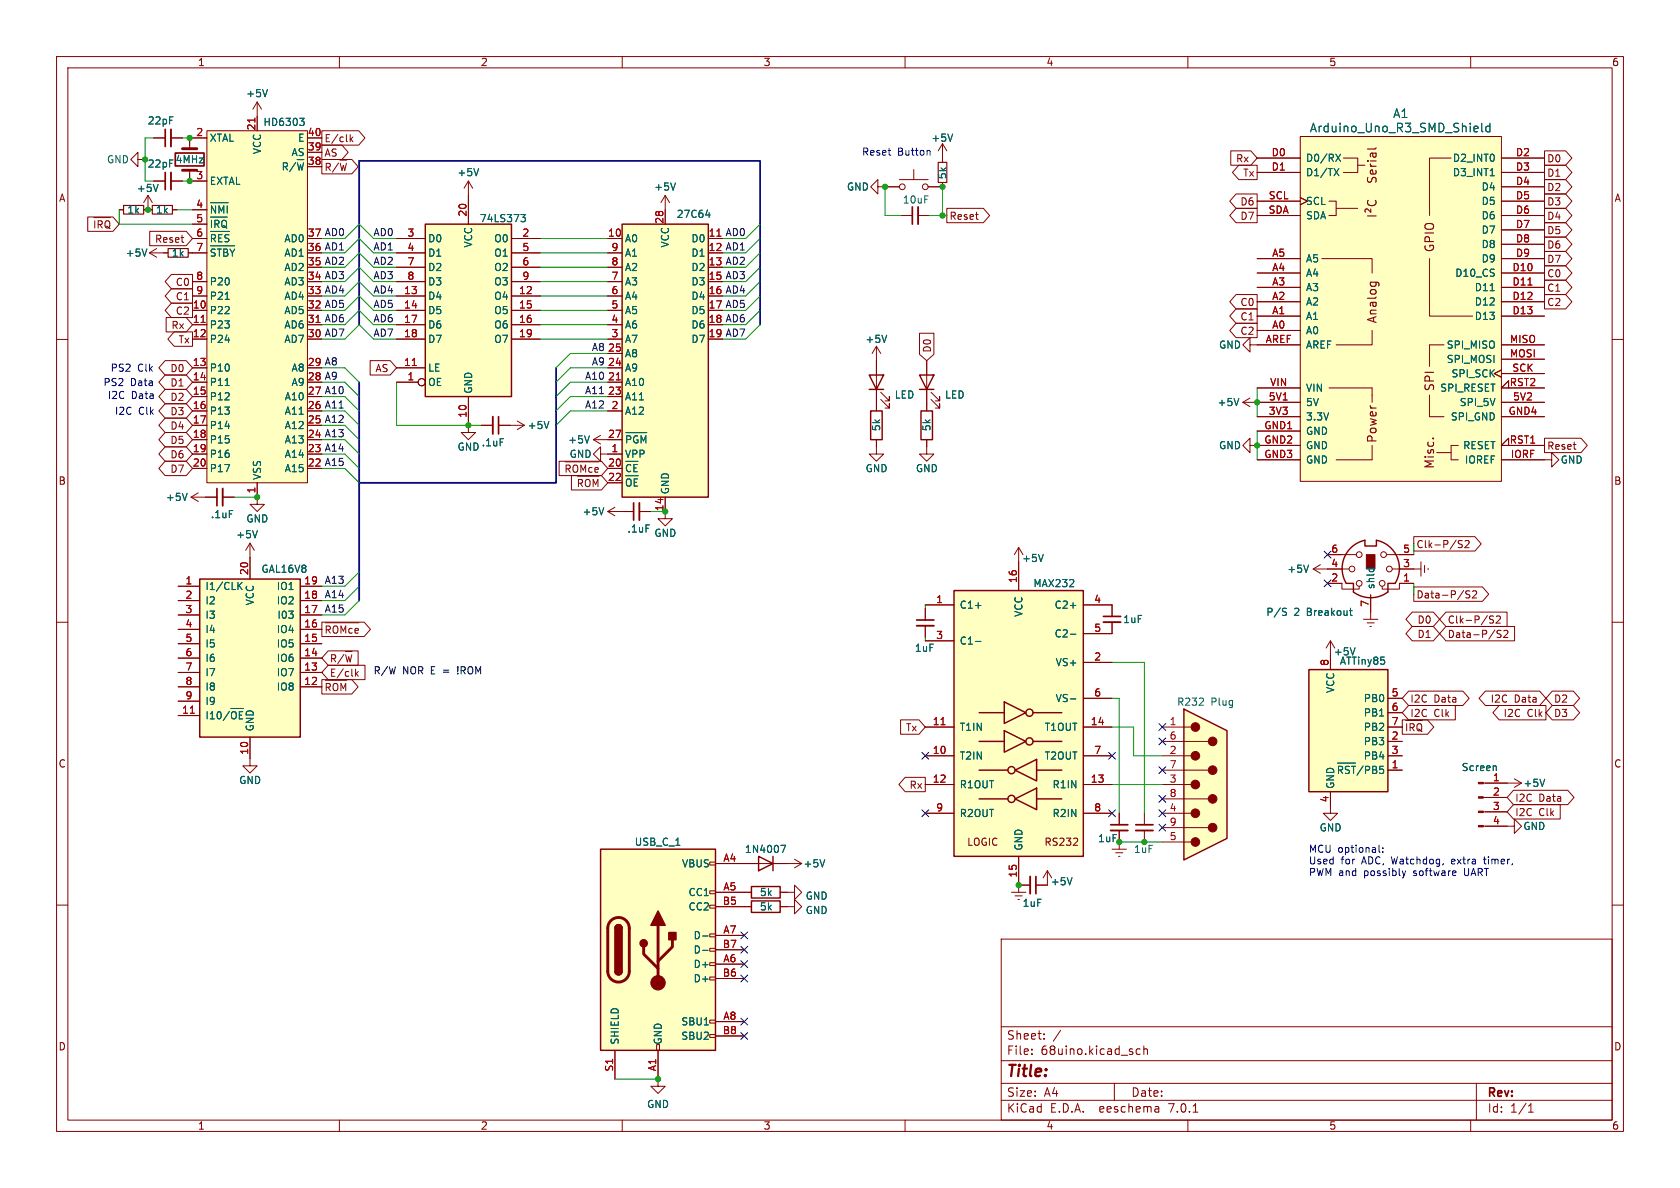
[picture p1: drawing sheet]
<svg xmlns="http://www.w3.org/2000/svg" width="297mm" height="210mm" viewBox="0 0 297 210" stroke-linecap="round" stroke-linejoin="round" font-family="sans-serif">
<g fill="none" stroke="#840000" stroke-width=".18">
<path d="M10 10h277v190h-277zM12 12h273v186h-273zM60 10v2M110 10v2M160 10v2M210 10v2M260 10v2M10 60h2M285 60h2M33.8 87.9l1.3 .7M33.8 87.9h4.6M35.1 87.1l-1.3 .8"/>
<path d="M39.4 87.9h2M10 110h2M285 110h2M10 160h2M285 160h2M177 166h108v32h-108zM60 198v2M110 198v2M160 198v2M177 194.5h108M177 191.5h108M177 187.5h108"/>
<path d="M177 181.5h108M182.4 186.3v.1M182.4 185.5v.1M184.6 183.6v.1M184.6 182.8v.1M197 191.5v3M201.6 185.5l-.5-.1-.2 .3v.4l.1 .2h.6M202.2 185.5l.2-.1 .4 .1 .1 .9M202.2 184.9v1.5M204.6 195.6l.3 .2v.8M204.9 196.5l-.5 .1M204.9 196h-.5"/>
<path d="M210 198v2M210.9 196.6h.9M260 198v2M261 191.5v6.5M270.2 196.6h.9M270.2 195.5l.4-.4v1.5"/>
</g>
<path d="M33.1 87.2l-.4 1.3" fill="none" stroke="#006464" stroke-width=".18"/>
<path d="M39.4 86.4v3" fill="none" stroke="#840000" stroke-width=".33"/>
<path d="M38.4 86.4v3" fill="none" stroke="#840000" stroke-width=".3"/>
<path d="M209.3 125.3l7.6 3.9v19l-7.6 3.8z" fill="#ffffc2"/>
<g fill="#840000" stroke="#840000" stroke-width=".18">
<path d="M261.4 145.9h.8v.3h-.8z"/>
<path d="M261.4 143.4h.8v.2h-.8z"/>
<path d="M261.4 140.8h.8v.3h-.8z"/>
<path d="M261.4 138.3h.8v.3h-.8z"/>
<path d="M241.6 98h1.5v2.6h-1.5z"/>
<circle cx="211.3" cy="128.5" r=".76"/>
<circle cx="211.3" cy="133.6" r=".76"/>
<circle cx="211.3" cy="138.7" r=".76"/>
<circle cx="211.3" cy="143.8" r=".76"/>
<circle cx="211.3" cy="148.8" r=".76"/>
<circle cx="214.4" cy="131.1" r=".76"/>
<circle cx="214.4" cy="136.1" r=".76"/>
<circle cx="214.4" cy="141.2" r=".76"/>
<circle cx="214.4" cy="146.3" r=".76"/>
<circle cx="116.3" cy="173.7" r="1.27"/>
</g>
<g fill="none" stroke="#840000" stroke-width=".18">
<path d="M45.5 18l-.8 1.3M45.5 18v5.1M45.5 18l.7 1.3M15.5 38.4h4.5l1.1 1.2-1.1 1.3h-4.5zM16.6 38.5h2.9M16.8 39v1.3M18.1 39.3l-.3-.3h-.4v1.3M18.6 39.5a.42 .42 0 0 1 .4-.5 .42 .42 0 0 1 .4 .5M21.1 37.1h.7M24.4 28.2v-1.3l-1.3 1.3 1.3 1.3v-1.3h1.3M25.4 37.1h1.5M26.2 34.5l-.8 1.3"/>
<path d="M26.2 34.5v2.6M26.2 34.5l.7 1.3M27.2 32h2M27.2 24.4h2M30.2 32h2.1M30.2 24.4h2.1M30.5 37.1h.7M33.5 24.4v1.9M33.5 30.1v1.9M34 32h2.6M34 37.1h2.6M34 24.4h2.6"/>
<path d="M34 39.6h2.6M36.6 23.1h17.8v62.2h-17.8zM54.4 24.4h2.5M54.4 29.5h2.5M54.4 26.9h2.5M56.9 28.2h5.3l1.1 1.3-1.1 1.2h-5.3zM56.9 23.1h6.5l1.1 1.3-1.1 1.3h-6.5zM56.9 25.7h3.5l1.2 1.2-1.2 1.3h-3.5zM58.4 29.1l-.2-.2h-.5v1.2M59.9 28.8l-1.1 1.6M60.1 28.3h1.2M60.2 28.9l.3 1.2"/>
<path d="M61.2 28.9l-.3 1.2M61.9 23.8v1.3M62 24.6l.4 .5M62.4 24.2l-.5 .5M82.8 32l-.8 1.3M82.8 32v7.6M82.8 32l.8 1.3M117.6 34.5l-.8 1.3M117.6 34.5v5.1M117.6 34.5l.8 1.3M155.2 33v-1.2l-1.3 1.2 1.3 1.3v-1.3h3.8M159 31.8h5.1"/>
<path d="M159.3 38.1h2M161.5 30v1.8M162.3 38.1h2M166.6 32.3v.7h-2.5M166.6 25.4v3.3M166.6 25.4l-.7 1.3M166.6 25.4l.8 1.3M167.4 36.8h6.4l1.2 1.3-1.2 1.3h-6.4zM217.6 26.7h3.5l1.1 1.2-1.1 1.3h-3.5zM218.5 36.8h3.7v2.6h-3.7l-1.1-1.3zM218.5 34.3h3.7v2.5h-3.7l-1.1-1.2zM219 29.2h3.2v2.6h-3.2l-1.1-1.3z"/>
<path d="M222.2 27.9h7.7M222.2 30.5h7.7M222.2 35.6h7.7M222.2 38.1h7.7M229.9 24.1h35.5v61h-35.5zM229.9 34.9l1.2 .7-1.2 .6M234.9 35.6h1.3v2.5h-1.3M236.2 36.8h3.8M237.5 27.9h2.5v2.6h-2.5M240 29.2h1.3M256.5 27.9h-3.8v10.2M265.4 27.9h7.6"/>
<path d="M265.4 30.5h7.6M265.4 33h7.6M265.4 35.6h7.6M265.4 38.1h7.6M273 26.7h3.8l1.1 1.2-1.1 1.3h-3.8zM273 39.4h3.8l1.1 1.2-1.1 1.3h-3.8zM273 34.3h3.8l1.1 1.3-1.1 1.2h-3.8zM273 36.8h3.8l1.1 1.3-1.1 1.3h-3.8zM273 29.2h3.8l1.1 1.3-1.1 1.3h-3.8zM273 31.7h3.8l1.1 1.3-1.1 1.3h-3.8zM26.4 44.7h3.3M26.4 44.7l1.3 .8"/>
<path d="M26.5 40.9h6.4l1.1 1.3-1.1 1.2h-6.4zM27.7 43.9l-1.3 .8M29.4 56.1h3.5l1.1 1.3-1.1 1.3h-3.5zM30.3 53.6h3.7v2.5h-3.7l-1.1-1.2zM30.3 51.1h3.7v2.5h-3.7l-1.1-1.3zM30.3 48.5h3.7v2.6h-3.7l-1.1-1.3zM30.8 58.7h3.2v2.5h-3.2l-1.1-1.3zM32 42h.5M32.4 42.8h.1M33.3 44.7h3.3M34 42.2h2.6M34 59.9h2.6"/>
<path d="M34 57.4h2.6M34 54.9h2.6M34 52.3h2.6M34 49.8h2.6M70.1 44.7h5.1M70.1 42.2h5.1M70.1 59.9h5.1M70.1 57.4h5.1M70.1 54.9h5.1M70.1 52.3h5.1M70.1 49.8h5.1M70.1 47.2h5.1"/>
<path d="M90.4 44.7h5.1M90.4 42.2h5.1M90.4 59.9h5.1M90.4 57.4h5.1M90.4 54.9h5.1M90.4 52.3h5.1M90.4 49.8h5.1M90.4 47.2h5.1M107.4 44.7h2.6M107.4 42.2h2.6M107.4 59.9h2.6M107.4 57.4h2.6"/>
<path d="M107.4 54.9h2.6M107.4 52.3h2.6M107.4 49.8h2.6M107.4 47.2h2.6M162.6 58.9h2.5v3.7l-1.3 1.2-1.2-1.2zM218.5 52.1h3.7v2.5h-3.7l-1.1-1.3zM218.5 54.6h3.7v2.6h-3.7l-1.1-1.3zM218.5 57.1h3.7v2.6h-3.7l-1.1-1.3zM222.2 58.4h7.7M222.2 55.9h7.7M222.2 53.3h7.7M222.2 50.8h7.7"/>
<path d="M222.2 48.3h7.7M222.2 45.7h7.7M233.7 45.7h8.9v2.6M242.6 58.4v2.6h-6.4M252.7 45.7v10.2h7.6M265.4 55.9h7.6M265.4 53.3h7.6M265.4 50.8h7.6M265.4 48.3h7.6M265.4 45.7h7.6M265.4 40.6h7.6M265.4 43.2h7.6"/>
<path d="M273 52.1h3.8l1.1 1.2-1.1 1.3h-3.8zM273 47h3.8l1.1 1.3-1.1 1.2h-3.8zM273 41.9h3.8l1.1 1.3-1.1 1.3h-3.8zM273 44.4h3.8l1.1 1.3-1.1 1.3h-3.8zM273 49.5h3.8l1.1 1.3-1.1 1.3h-3.8zM29.2 66.3h3.7l1.1 1.3-1.1 1.2h-3.7l-1.1-1.2zM29.2 63.8h3.7l1.1 1.2-1.1 1.3h-3.7l-1.1-1.3zM29.2 79h3.7l1.1 1.3-1.1 1.2h-3.7l-1.1-1.2zM29.2 76.5h3.7l1.1 1.2-1.1 1.3h-3.7l-1.1-1.3zM29.2 73.9h3.7l1.1 1.3-1.1 1.3h-3.7l-1.1-1.3zM29.2 71.4h3.7l1.1 1.2-1.1 1.3h-3.7l-1.1-1.3zM29.2 68.8h3.7l1.1 1.3-1.1 1.3h-3.7l-1.1-1.3z"/>
<path d="M34 72.6h2.6M34 67.6h2.6M34 70.1h2.6M34 65h2.6M34 77.7h2.6M34 75.2h2.6M65.4 63.8h3.6l1.1 1.2-1.1 1.3h-3.6zM70.1 67.6h3.8M70.1 65h5.1M82.8 70.1v6.4h1.3l-1.3 1.2-1.3-1.2h1.3M85.1 75.2h2M88.1 75.2h4.6"/>
<path d="M91.4 74.4l1.3 .8M92.7 75.2l-1.3 .7M104.9 77.7h5.1M104.9 77.7l1.3 .8M106.2 77l-1.3 .7M107.4 72.6h2.6M107.4 67.6h2.6M107.4 70.1h2.6M107.4 65h2.6M107.4 62.5h2.6M154.9 77.7v2.6h1.3l-1.3 1.2-1.2-1.2h1.2M154.9 61.2v11.4"/>
<path d="M154.9 61.2l-.7 1.3M154.9 61.2l.8 1.3M155.7 70.6l1.5 1.5v-.7v.7h-.7M155.7 69.3l1.5 1.6v-.8v.8h-.7M163.8 77.7v2.6h1.3l-1.3 1.2-1.2-1.2h1.2M163.8 63.8v8.8M164.6 70.6l1.5 1.5v-.7v.7h-.7M164.6 69.3l1.5 1.6v-.8v.8h-.7M219.7 71.1h10.2M219.7 71.1l1.3 .8M221 61v-1.3l-1.3 1.3 1.3 1.2v-1.2h8.9M221 78.7v-1.2l-1.3 1.2 1.3 1.3v-1.3h8.9"/>
<path d="M221 70.4l-1.3 .7M222.2 73.7h7.7M222.2 76.2h7.7M222.2 68.6h7.7M234.9 68.6h7.7zM242.6 68.6v2.5M242.6 78.7v2.6M252.7 69.9v3.8zM252.7 73.7h2.6zM252.7 61v3.8zM252.7 61h2.6zM256.5 78.7v2.6z"/>
<path d="M256.5 78.7h1.3zM265.4 65.4l-1.2 .6 1.2 .7M265.4 73.7h7.6M265.4 71.1h7.6M265.4 61h7.6M265.4 63.5h7.6M265.4 66h7.6M266.7 78.7v-1.2l-1.3 1.2h7.6M266.7 68.6v-1.3l-1.3 1.3h7.6M273 77.5h6.5l1.1 1.2-1.1 1.3h-6.5zM29.2 81.5h3.7l1.1 1.3-1.1 1.3h-3.7l-1.1-1.3zM34 80.3h2.6"/>
<path d="M34 82.8h2.6M36.3 87.9h2.1M39.4 87.9h2M44.2 96l-.8 1.3M44.2 96v6.4M44.2 96l.8 1.3M45.5 85.3v3.9h1.2l-1.2 1.2-1.3-1.2h1.3M98.8 81.5h7.5l1.1 1.3-1.1 1.3h-7.5zM99.9 81.6h6M100.8 82.5l-.2-.3h-.5v1.3M101 84.1h5.3l1.1 1.2-1.1 1.3h-5.3zM101.3 82.6a.42 .42 0 0 1 .4-.4 .42 .42 0 0 1 .4 .4"/>
<path d="M102.1 84.2h3.8M102.3 84.8v1.2M102.7 83.5v-1.3l.4 .9 .4-.9v1.3M104.9 86v-1.2l.4 .9 .4-.9v1.2M106.2 80.3v-1.3l-1.3 1.3 1.3 1.2v-1.2h3.8M107.4 90.4l1.3 .8M107.4 90.4h4.6M107.4 82.8h2.6M107.4 85.3h2.6M108.7 89.7l-1.3 .7M113 90.4h2.1M117.6 87.9v3.8h1.3l-1.3 1.3-1.3-1.3h1.3"/>
<path d="M180.1 96.8v7.6M180.1 96.8l-.8 1.2M180.1 96.8l.7 1.2M222.2 81.3h7.7M233.4 99.8l-1.2 .8M234.7 98h5.1M236.2 81.3h6.4zM245.1 98h4.8M249.9 94.9h10.8l1.2 1.2-1.2 1.3h-10.8zM251.2 99.3v2.6M251.8 99.9v1.3M254 80h2.5z"/>
<path d="M256.5 81.3h1.3zM257.9 96.1l.5 .2 .1 .3-.2 .2h-.5M257.9 95.6h.6M259 95.7l.5-.2 .2 .4-.8 .9h.8M265.4 81.3h8.9v1.3l1.3-1.3-1.3-1.3v1.3M31.5 103.6h3.8M31.5 118.9h3.8M31.5 116.3h3.8M31.5 113.8h3.8M31.5 111.3h3.8M31.5 108.7h3.8M31.5 106.2h3.8"/>
<path d="M53.1 103.6h3.8M53.1 118.9h3.8M53.1 116.3h3.8M53.1 113.8h3.8M53.1 111.3h3.8M53.1 108.7h3.8M53.1 106.2h3.8M56.9 110h7.5l1.1 1.3-1.1 1.2h-7.5zM57.5 110.1h6M58 117.6h6.5v2.5h-6.5l-1.1-1.2zM58 115.1h5.3v2.5h-5.3l-1.1-1.3zM58.4 110.9l-.2-.2h-.5v1.2"/>
<path d="M58.9 111.1a.42 .42 0 0 1 .4-.5 .42 .42 0 0 1 .4 .5M59.4 116l-.3-.3h-.5v1.3M60.3 111.9v-1.2l.4 .9 .4-.9v1.2M60.8 115.7l-1.1 1.6M61.1 115.2h1.1M61.1 115.7l.3 1.3M62.2 115.7l-.3 1.3M62.9 118.3v1.3M63 119.1l.3 .5M63.3 118.7l-.4 .5M163.6 107.6v2M163.6 110.6v2"/>
<path d="M163.6 106.9h5.1M163.6 113.3h5.1M191.5 106.9h5.1v2.1M191.5 117.1h5.1M196.6 110v2h-5.1M232.2 100.6h6.3M232.2 100.6l1.2 .7M234.7 103.1h2.5v1h3.1v-.5M235.2 113.3v5.1M235.2 113.3l-.8 1.3M235.2 113.3l.8 1.3M241 109.5h2.6"/>
<path d="M241.7 110.1h1.3M242.2 110.7h.2M242.3 105.2v4.3M246.1 100.6h5.1M249.7 108.2h3.7l1.1 1.3-1.1 1.2h-3.7l-1.1-1.2zM249.7 110.7h3.7l1.1 1.3-1.1 1.3h-3.7l-1.1-1.3zM249.9 103.1h-2.5v1h-3.1v-.5M249.9 103.8h12.2l1.1 1.2-1.1 1.3h-12.2zM252.5 100.5v.2M255.6 108.2h10.8v2.5h-10.8l-1.1-1.2zM255.6 110.7h12.2v2.6h-12.2l-1.1-1.3zM259.8 104.5l-.4-.1-.2 .2v.3l.5 .3 .1 .3-.2 .2-.5-.1"/>
<path d="M260.3 104.6l.5-.2 .3 .4-.8 .9h.8M263.4 109.4l.5 .2 .1 .3-.2 .3-.5-.1M263.4 108.9h.6M264.5 109l.5-.1 .2 .3-.7 1h.7M265.4 111.5l-.5-.1-.2 .1v.4l.5 .2 .2 .4-.3 .2-.5-.1M265.9 111.5l.4-.1 .3 .4-.8 .9h.8M31.5 126.5h3.8M31.5 121.4h3.8M31.5 124h3.8M44.2 130.3v5.1h1.3l-1.3 1.3-1.3-1.3h1.3M53.1 121.4h3.8M56.9 120.1h5.3l1.1 1.3-1.1 1.3h-5.3z"/>
<path d="M57.5 120.3h3.8M58.4 121.1l-.2-.3h-.5v1.3M58.9 121.2a.42 .42 0 0 1 .4-.4 .42 .42 0 0 1 .4 .4M60.3 122.1v-1.3l.4 .9 .4-.9v1.3M159.2 127.3h3.3l1.1 1.2-1.1 1.3h-3.3zM160 137.4h3.6v2.6h-3.6l-1.1-1.3zM163.6 128.5h5.1M163.6 133.6h5.1M163.6 138.7h5.1M191.5 128.5h5.1M191.5 133.6h5.1M191.5 138.7h5.1"/>
<path d="M191.5 123.4h5.1M205.5 128.5h5.1M205.5 131.1h8.1M205.5 133.6h5.1M205.5 136.1h8.1M205.5 138.7h5.1M235.2 140v3.8h1.3l-1.3 1.2-1.3-1.2h1.3M245.4 128.5h2.5M245.4 131.1h2.5M245.4 133.6h2.5M245.4 136.1h2.5M245.4 123.4h2.5"/>
<path d="M245.4 126h2.5M247.9 127.3h4.5l1.1 1.2-1.1 1.3h-4.5zM248.5 127.4h3M248.7 127.9v1.3M249 124.7h8.3v2.6h-8.3l-1.1-1.3zM249 122.2h9.6l1.1 1.2-1.1 1.3h-9.6l-1.1-1.3zM250 128.2l-.2-.3h-.5v1.3M250.5 128.4a.42 .42 0 0 1 .4-.5 .42 .42 0 0 1 .4 .5M262.2 138.4h6.8M262.6 122.2h9.6l1.1 1.2-1.1 1.3h-9.6l-1.1-1.3zM265 124.7h8.3v2.6h-8.3l-1.1-1.3zM267.6 139.7h9.6l1.1 1.3-1.1 1.2h-9.6l-1.2-1.2z"/>
<path d="M267.7 137.7l1.3 .7M269 138.4l-1.3 .8M274.4 124.7h3.8l1.1 1.3-1.1 1.3h-3.8l-1.1-1.3zM274.4 122.2h3.8l1.1 1.2-1.1 1.3h-3.8l-1.1-1.3zM125.5 157.5h1v.5h-1zM125.5 152.4h1v.5h-1zM126.5 157.7h6.3M126.5 152.7h15.2M137.9 157.7h2.6v-1.2l1.2 1.2-1.2 1.3v-1.3M140.5 151.9l1.2 .8M141.7 152.7l-1.2 .7M163.6 143.8h5.1"/>
<path d="M178.8 157.7h2.6M179.5 158.4h1.2M180 159h.2M180.1 156.5h2M180.1 151.4v6.3M185.2 153.9v2.6h-2.1M185.2 153.9l-.8 1.3M185.2 153.9l.7 1.3M191.5 143.8h5.1M196.6 150.1h2.5M197.2 150.7h1.3M197.7 151.4h.3"/>
<path d="M197.9 143.8v2M197.9 146.8v3.3M202.3 143.8v2M202.3 146.8v2M205.5 141.2h8.1M205.5 143.8h5.1M205.5 146.3h8.1M205.5 148.8h5.1M262.2 146.1h5.5v-1.3l1.3 1.3-1.3 1.2v-1.2M262.2 143.5h4.2M262.2 141h4.2M267.6 142.2h8.2v2.6h-8.2l-1.2-1.3z"/>
<path d="M125.5 172.7h1v.5h-1zM125.5 170.2h1v.5h-1zM125.5 167.6h1v.5h-1zM125.5 165.1h1v.5h-1zM125.5 160h1v.5h-1zM126.5 170.4h5.1M126.5 165.4h5.1M126.5 160.3h6.3M126.5 173h5.1M126.5 167.9h5.1M137.9 160.3h2.6v-1.3l1.2 1.3-1.2 1.2v-1.2M108.7 185.7v5.1"/>
<path d="M116.1 184.7h.5v1h-.5zM116.3 185.7v6.3h1.3l-1.3 1.3-1.2-1.3h1.2M125.5 182.9h1v.5h-1zM125.5 180.3h1v.5h-1zM126.5 180.6h5.1M126.5 183.1h5.1"/>
<circle cx="159.5" cy="33" r=".51"/>
<circle cx="163.6" cy="33" r=".51"/>
<circle cx="74.5" cy="67.6" r=".63"/>
<circle cx="240.3" cy="98" r=".51"/>
<circle cx="244.6" cy="98" r=".51"/>
<circle cx="239" cy="100.6" r=".51"/>
<circle cx="240.3" cy="103.1" r=".51"/>
<circle cx="244.3" cy="103.1" r=".51"/>
<circle cx="245.6" cy="100.6" r=".51"/>
</g>
<g fill="none" stroke="#840000" stroke-width=".25">
<path d="M75.2 39.6h15.2v30.5h-15.2zM110 39.6h15.2v48.3h-15.2zM153.7 66.3h2.5l-1.3 2.5zM153.7 68.8h2.5M153.9 72.6h2.1v5.1h-2.1zM162.6 66.3h2.5l-1.3 2.5zM162.6 68.8h2.5M162.8 72.6h2v5.1h-2zM238.7 96.9l1.1-.8 1.5-.6v1h2v-1a5 5 0 0 1 3.3 7.6h-1.2v1.5a5.1 5.1 0 0 1-6.1 0v-1.5h-1.3a5.1 5.1 0 0 1 .7-6.2zM35.3 102.4h17.8v27.9h-17.8zM168.7 104.4h22.8v47h-22.8zM231.4 118.4h14v21.6h-14z"/>
<path d="M173.1 131.1h4.4M173.1 126h4.4M173.1 136.1h5.1M177.5 129.2l3.9 1.9-3.9 1.9zM177.5 124.1l3.9 1.9-3.9 1.9zM179.5 136.1l3.8-1.9v3.8zM182.6 131.1h5.1M182.6 126h5.1M183.3 136.1h4.4M209.3 125.3l7.6 3.9v19l-7.6 3.8zM106.2 150.1h20.3v35.6h-20.3zM132.8 156.7h5.1v2.1h-5.1z"/>
<path d="M132.8 159.3h5.1v2h-5.1zM134.1 151.4l2.6 1.3-2.6 1.2zM136.7 151.4v2.5M173.1 141.2h5.1M179.5 141.2l3.8-1.9v3.8zM183.3 141.2h4.4M108.7 171.7a.64 .64 0 0 0 .6 .6 .64 .64 0 0 0 .7-.6M108.7 164.1a.64 .64 0 0 1 .6-.6 .64 .64 0 0 1 .7 .6"/>
<circle cx="178.8" cy="136.1" r=".63"/>
<circle cx="182" cy="126" r=".63"/>
<circle cx="182" cy="131.1" r=".63"/>
<circle cx="178.8" cy="141.2" r=".63"/>
</g>
<g fill="none" stroke="#006464" stroke-width=".18">
<path d="M47.3 15.8l-.4 1.3M28 32.6l-.5 1.3M37.2 35.8h3.1M37.2 38.4h3M37.4 38.9v1.3M38 38.9v1.3M38.1 36.4v1.3l-.7-1.3v1.3M38.7 37.7v-1.3l.4 .9 .5-.9v1.3M40.2 36.4v1.3M50.8 29l-.2-.2h-.5v1.3M52.3 28.7l-1.1 1.7M52.6 28.8l.3 1.3"/>
<path d="M53 20.9h.8l-.5 .5M53.5 21.4l.3 .2v.3l-.3 .3M53.7 28.8l-.3 1.3M84.6 29.8l-.4 1.3M92.1 37.9h.8l-.4 .5 .3 .1 .1 .5-.3 .2h-.3M119.4 32.3l-.4 1.3M124.8 38h.8M125.4 37.6v.8M168.4 23.7l-.4 1.3M235.8 29.8l.9 1.3M236.1 27.3l.9 1.2M236.7 29.8l-.9 1.3"/>
<path d="M237 27.3l-.9 1.2M261.9 21.8v1.3l.3 .2M263.4 21.8v1.5M263.4 22.4l-.4-.1-.3 .3v.4l.1 .2h.6M263.4 31.1h.8M26 44l-.5 1.3M37.2 40.9h3.4M37.2 43.5h4.3M37.4 41.5v1.3M38.7 41.5v1.3M38.8 44v1.3M39.6 44v1.3"/>
<path d="M39.8 52.9h.7M40.7 44l.4 .7 .4-.7M156.8 59.3l-.5 1.2M263.4 51.4h.8M39.8 68.2h.7M97 74.5l-.4 1.3M104.2 77l-.4 1.3M110.6 76.5h3.8M111.5 77.3l-.2-.3h-.5v1.3M112.7 77.1h-.5l-.1 .2M113.3 78.3v-1.3l.5 .9 .4-.9v1.3M219 70.4l-.4 1.3"/>
<path d="M33.1 87.2l-.4 1.3M45.5 93.8l-.4 1.3M106.7 89.7l-.4 1.3M111.5 82.2l-.3-.1-.4 .3M112.1 84.7v1.2M112.7 82.1h-.6v1.3M184.4 98l-.4 1.3M231.3 99.9l-.4 1.3M42.2 103.5l.6 .7M42.8 102.9l-.7 .8M172.5 113.4h.9M189.2 107h1"/>
<path d="M189.2 112.1h1M227 108.1l.3 .1 .1 .3-.2 .3h-.3M227 107.5l.4 .1M238.6 107.9h.5M238.7 107.5v1.1l.4 .2M239.6 114.5l-.5 1.3M36.6 125.8v1.3M37.3 126.1l.2-.3v1.3M38.4 126.1l.3-.3 .3 .3M40.6 125.7l-1.1 1.7M40.8 125.2h2.2M40.9 126.2a.42 .42 0 0 1 .4-.4 .42 .42 0 0 1 .5 .4"/>
<path d="M42.9 125.8h-.6v1.3M189.2 123.5h1M236.5 134.9h3.1M236.6 135.5h.5l.3 .2M238.6 135.5h-.5l-.3 .2M238.9 135.5h.8M239.3 135.5v1.2M241 135.4l-1.1 1.6M242.1 135.7l-.2-.2h-.5v1.2M243.3 135.7l-.2-.2h-.4v1.2M243.9 126.6h.7M244.6 135.5h-.7v.6"/>
<path d="M264.3 135.4l.2 .2v.6M273.1 137.7l-.4 1.3M138 149.4h.9l-.6 1.3M145.8 152l-.4 1.2M189.5 155.1l-.4 1.3M124.2 165.5h1M124.2 168h1M124.5 181.2h.7"/>
</g>
<path d="M30.2 22.9v3M30.2 30.5v3M162.3 36.6v3M87.1 73.7v3M113 88.9v3M162.1 110.6h3M195.1 110h3M182.1 154.9v3.1M196.3 146.8h3.1M200.8 146.8h3" fill="none" stroke="#840000" stroke-width=".33"/>
<path d="M29.2 22.9v3M29.2 30.5v3M31 27.1h5.1v2.2h-5.1zM161.3 36.6v3M88.1 73.7v3M112 88.9v3M162.1 109.6h3M195.1 109h3M183.1 154.9v3.1M196.3 145.8h3.1M200.8 145.8h3" fill="none" stroke="#840000" stroke-width=".3"/>
<g fill="#ffffc2" stroke="#ffffc2" stroke-width=".18">
<path d="M229.9 24.1h35.5v61h-35.5z"/>
<path d="M106.2 150.1h20.3v35.6h-20.3z"/>
<path d="M168.7 104.4h22.8v47h-22.8z"/>
<path d="M35.3 102.4h17.8v27.9h-17.8z"/>
<path d="M110 39.6h15.2v48.3h-15.2z"/>
<path d="M75.2 39.6h15.2v30.5h-15.2z"/>
<path d="M231.4 118.4h14v21.6h-14z"/>
<path d="M36.6 23.1h17.8v62.2h-17.8z"/>
</g>
<g fill="none" stroke="#840000" stroke-width=".19">
<path d="M241.8 38.2h1.5M241.8 28.4h.1M241.8 31.4v.5l.2 .3 .4-.1 .3-.7h.4l.2 .2-.1 .6M241.9 35.4a.61 .61 0 0 0 0 .8 .61 .61 0 0 0 .7 .2 .57 .57 0 0 0 .6-.3 .57 .57 0 0 0-.1-.7M242.3 29v.2l.2 .2M242.3 29.4h1M242.3 28.4h1M242.3 36.9v.6l-.5-.5a.31 .31 0 0 0-.5 .2l.1 .3M242.6 27.1l.1 .5a.3 .3 0 0 0 .3 .2 .3 .3 0 0 0 .3-.2l-.1-.5M243.2 30.1l.1 .5-.2 .2-.8-.1v-.6l.3-.1 .2 .8M243.3 27.1h-1v.6M243.3 26.1l-.2 .2h-1.3"/>
<path d="M242.3 49.9h1.2l.2 .1M242.3 49.9v.1M243.2 49.9l.1 .1M253.3 77.5h.1"/>
</g>
<path d="M32.3 30.1h2.5M32.3 26.3h2.5M108 162.7a1.9 1.9 0 0 1 2.1-.4 1.9 1.9 0 0 1 1.2 1.8v7.6a1.91 1.91 0 0 1-2 1.9 1.91 1.91 0 0 1-1.9-1.9v-7.8l.2-.6zM113.8 167.4v1.3l2.5 2.5M116.3 163.6v10.1M118.9 166.1v1.3l-2.6 2.5" fill="none" stroke="#840000" stroke-width=".51"/>
<g fill="#840000" stroke="#840000" stroke-width=".25">
<path d="M108.7 171.7h1.3a.64 .64 0 0 1-.7 .6 .64 .64 0 0 1-.6-.6z"/>
<path d="M108.7 164.1h1.3v7.6h-1.3z"/>
<path d="M108.9 163.6a.64 .64 0 0 1 .7-.1 .64 .64 0 0 1 .4 .6h-1.3z"/>
<path d="M116.3 161l1.3 2.6h-2.5z"/>
<path d="M118.2 164.8h1.3v1.3h-1.3z"/>
<circle cx="113.8" cy="166.8" r=".63"/>
</g>
<path d="M45.1 20.9v.7M35.5 57h.8M72.9 64.6h.7M109 67.2h.7M33.6 126.1h.8M166.4 128.1h.7" fill="none" stroke="#a90000" stroke-width=".18"/>
<path d="M21.8 36.3h3.6v1.5h-3.6zM26.9 36.3h3.6v1.5h-3.6zM165.9 28.7h1.5v3.6h-1.5zM29.7 43.9h3.6v1.6h-3.6z" fill="none" stroke="#840000" stroke-width=".2"/>
<path d="M164.3 26.6l.1 .2v.6" fill="none" stroke="#00f" stroke-width=".18"/>
<path d="M243.8 149.4v1.1l.2 .2M244.5 150.5v.2M244.5 149.9v.1M247.9 153.9l.3 .9M248.2 154.8l-.1 .3M248.5 153.9l-.3 .9M255.2 152.7l-.2 .2M257.2 153.9l.2 .3-.6 .2M257.3 154.7l-.1 .1" fill="none" stroke="#0000c2" stroke-width=".18"/>
<path d="M63.5 57.4v-29h70.9v29M63.5 67.6v38.6M98.3 65v20.3h-34.8" fill="none" stroke="#000084" stroke-width=".3"/>
<g fill="none" stroke="#009600" stroke-width=".18">
<path d="M21.1 37.1v2.5h12.9M27.2 24.4h-1.5v7.6h1.5M31.2 37.1h2.8M32.3 24.4h1.7M32.3 32h1.7M134.4 39.6l-2.6 2.6h-4M156.5 33v5.1h2.8M164.3 38.1h3.1M166.6 33v5.1M56.9 42.2h4.1l2.5-2.6 2.5 2.6h4.1M56.9 47.2h4.1l2.5-2.5 2.5 2.5h4.1M56.9 52.3h4.1l2.5-2.5 2.5 2.5h4.1"/>
<path d="M56.9 54.9h4.1l2.5-2.6 2.5 2.6h4.1M56.9 49.8h4.1l2.5-2.6 2.5 2.6h4.1M56.9 57.4h4.1l2.5-2.5 2.5 2.5h4.1M56.9 59.9h4.1l2.5-2.5 2.5 2.5h4.1M56.9 44.7h4.1l2.5-2.5 2.5 2.5h4.1M95.5 42.2h11.9M95.5 47.2h11.9M95.5 52.3h11.9M95.5 54.9h11.9M95.5 49.8h11.9M95.5 57.4h11.9M95.5 59.9h11.9"/>
<path d="M95.5 44.7h11.9M134.4 44.7l-2.6 2.5h-4M134.4 49.8l-2.6 2.5h-4M134.4 52.3l-2.6 2.6h-4M134.4 47.2l-2.6 2.6h-4M134.4 54.9l-2.6 2.5h-4M134.4 57.4l-2.6 2.5h-4M134.4 42.2l-2.6 2.5h-4M56.9 75.2h4.1l2.5 2.5M56.9 77.7h4.1l2.5 2.6M56.9 70.1h4.1l2.5 2.5M56.9 67.6h4.1l2.5 2.5"/>
<path d="M56.9 72.6h4.1l2.5 2.6M56.9 65h4.1l2.5 2.6M70.1 67.6v7.6h15M107.4 70.1h-6.6l-2.5 2.5M107.4 67.6h-6.6l-2.5 2.5M107.4 72.6h-6.6l-2.5 2.6M107.4 62.5h-6.6l-2.5 2.5M107.4 65h-6.6l-2.5 2.6M222.2 68.6v5.1M222.2 76.2v5.1M41.4 87.9h4.1M56.9 80.3h4.1l2.5 2.5"/>
<path d="M56.9 82.8h4.1l2.5 2.5M115.1 90.4h2.5M249.9 96.1v1.9M63.5 103.6l-2.5 2.6h-4.1M63.5 106.2l-2.5 2.5h-4.1M63.5 101.1l-2.5 2.5h-4.1M163.6 106.9v.7M163.6 112.6v.7M196.6 117.1h5.7v26.7M249.9 103.1v1.9M196.6 123.4h1.3v20.4M196.6 128.5h3.8v5.1h5.1"/>
<path d="M196.6 138.7h8.9M197.9 148.8h7.6M108.7 190.8h7.6"/>
</g>
<g fill="none" stroke="#000084" stroke-width=".18">
<path d="M234.1 97.4l1.2 1.3M235.3 97.4l-1.2 1.3M234.1 102.5l1.2 1.2M235.3 102.5l-1.2 1.2M163 133l1.2 1.2M164.2 133l-1.2 1.2M196 133l1.2 1.2M197.2 133l-1.2 1.2M204.9 130.5l1.2 1.2M204.9 127.9l1.2 1.2M204.9 135.5l1.2 1.3M206.1 130.5l-1.2 1.2"/>
<path d="M206.1 127.9l-1.2 1.2M206.1 135.5l-1.2 1.3M163 143.2l1.2 1.2M164.2 143.2l-1.2 1.2M196 143.2l1.2 1.2M197.2 143.2l-1.2 1.2M204.9 140.6l1.2 1.2M204.9 145.7l1.2 1.2M204.9 143.2l1.2 1.2M206.1 140.6l-1.2 1.2M206.1 145.7l-1.2 1.2M206.1 143.2l-1.2 1.2"/>
<path d="M131 167.3l1.2 1.2M131 164.7l1.2 1.3M131 180l1.2 1.2M131 172.4l1.2 1.2M131 169.8l1.2 1.2M132.2 167.3l-1.2 1.2M132.2 164.7l-1.2 1.3M132.2 180l-1.2 1.2M132.2 172.4l-1.2 1.2M132.2 169.8l-1.2 1.2M131 182.5l1.2 1.2M132.2 182.5l-1.2 1.2"/>
</g>
<g fill="#009600" stroke="#009600" stroke-width=".18">
<circle cx="180.1" cy="156.5" r=".46"/>
<circle cx="197.9" cy="148.8" r=".46"/>
<circle cx="202.3" cy="148.8" r=".46"/>
<circle cx="82.8" cy="75.2" r=".46"/>
<circle cx="222.2" cy="78.7" r=".46"/>
<circle cx="222.2" cy="71.1" r=".46"/>
<circle cx="156.5" cy="33" r=".46"/>
<circle cx="166.6" cy="38.1" r=".46"/>
<circle cx="166.6" cy="33" r=".46"/>
<circle cx="117.6" cy="90.4" r=".46"/>
<circle cx="26.2" cy="37.1" r=".46"/>
<circle cx="25.7" cy="28.2" r=".46"/>
<circle cx="116.3" cy="190.8" r=".46"/>
<circle cx="45.5" cy="87.9" r=".46"/>
<circle cx="33.5" cy="32" r=".46"/>
<circle cx="33.5" cy="24.4" r=".46"/>
</g>
<text font-size="2.8" fill="#840000" x="178" y="190.8">Title:</text>
<g font-size="2.1" fill="#006464">
<text x="231.5" y="23.6">Arduino_Uno_R3_SMD_Shield</text>
<text x="246.2" y="21">A1</text>
</g>
<g font-size="2.1" fill="#840000">
<text x="253.7" y="44.7" transform="rotate(-90 253.7 44.7)">GPIO</text>
<text x="243.6" y="57.2" transform="rotate(-90 243.6 57.2)">Analog</text>
<text x="253.7" y="69.2" transform="rotate(-90 253.7 69.2)">SPI</text>
<text x="243.6" y="78.4" transform="rotate(-90 243.6 78.4)">Power</text>
<text x="253.7" y="83" transform="rotate(-90 253.7 83)">Misc.</text>
<text x="178" y="183.9">Sheet:</text>
<text x="186.2" y="183.9">/</text>
<text x="178" y="186.6">File:</text>
<text x="184" y="186.6">68uino.kicad_sch</text>
<text x="178" y="196.8">KiCad</text>
<text x="178" y="194">Size:</text>
<text x="184.6" y="194">A4</text>
<text x="185.7" y="196.8">E.D.A.</text>
<text x="194.4" y="196.8">eeschema</text>
<text x="200" y="194">Date:</text>
<text x="206.7" y="196.8">7.0.1</text>
<text x="263" y="194.2">Rev:</text>
<text x="263" y="196.8">Id:</text>
<text x="267" y="196.8">1/1</text>
</g>
<g font-size="1.8" fill="#840000">
<text x="35" y="11.8">1</text>
<text x="85" y="11.8">2</text>
<text x="135" y="11.8">3</text>
<text x="185" y="11.8">4</text>
<text x="235" y="11.8">5</text>
<text x="285" y="11.8">6</text>
<text x="57.4" y="25.3">E/clk</text>
<text x="57.4" y="27.8">AS</text>
<text x="218.4" y="28.9">Rx</text>
<text x="273.5" y="28.9">D0</text>
<text x="10.4" y="35.8">A</text>
<text x="57.4" y="31">R/~{W}</text>
<text x="219.7" y="31.4">Tx</text>
<text x="273.5" y="31.4">D1</text>
<text x="273.5" y="33.9">D2</text>
<text x="285.4" y="35.8">A</text>
<text x="16.3" y="41.1">~{IRQ}</text>
<text x="54.4" y="41.9">37 AD0</text>
<text x="167.9" y="39">Reset</text>
<text x="219.2" y="39">D7</text>
<text x="219.2" y="36.5">D6</text>
<text x="273.5" y="41.6">D5</text>
<text x="273.5" y="36.5">D3</text>
<text x="273.5" y="39">D4</text>
<text x="27.3" y="43.1">Reset</text>
<text x="54.4" y="47">35 AD2</text>
<text x="54.4" y="44.5">36 AD1</text>
<text x="125.2" y="44.5">12 AD1</text>
<text x="125.2" y="47">13 AD2</text>
<text x="273.5" y="44.1">D6</text>
<text x="273.5" y="46.6">D7</text>
<text x="31" y="53.2">C1</text>
<text x="31" y="50.7">C0</text>
<text x="54.4" y="52.1">33 AD4</text>
<text x="54.4" y="49.5">34 AD3</text>
<text x="125.2" y="49.5">15 AD3</text>
<text x="125.2" y="52.1">16 AD4</text>
<text x="273.5" y="49.2">C0</text>
<text x="273.5" y="51.7">C1</text>
<text x="30.2" y="58.3">Rx</text>
<text x="31" y="55.8">C2</text>
<text x="54.4" y="59.7">30 AD7</text>
<text x="54.4" y="54.6">32 AD5</text>
<text x="125.2" y="54.6">17 AD5</text>
<text x="125.2" y="57.2">18 AD6</text>
<text x="125.2" y="59.7">19 AD7</text>
<text x="219.2" y="54.3">C0</text>
<text x="219.2" y="56.8">C1</text>
<text x="219.2" y="59.3">C2</text>
<text x="273.5" y="54.3">C2</text>
<text x="30" y="65.9">D0</text>
<text x="31.4" y="60.9">Tx</text>
<text x="54.4" y="64.8">29 A8</text>
<text x="66.3" y="65.9">AS</text>
<text x="164.7" y="62.3" transform="rotate(-90 164.7 62.3)">D0</text>
<text x="30" y="68.5">D1</text>
<text x="30" y="71">D2</text>
<text x="54.4" y="69.9">27 A10</text>
<text x="54.4" y="67.3">28 A9</text>
<text x="30" y="76.1">D4</text>
<text x="30" y="73.6">D3</text>
<text x="54.4" y="77.5">24 A13</text>
<text x="54.4" y="74.9">25 A12</text>
<text x="54.4" y="72.4">26 A11</text>
<text x="30" y="81.2">D6</text>
<text x="30" y="83.7">D7</text>
<text x="30" y="78.6">D5</text>
<text x="54.4" y="82.6">22 A15</text>
<text x="54.4" y="80">23 A14</text>
<text x="273.5" y="79.7">Reset</text>
<text x="10.3" y="85.8">B</text>
<text x="99.7" y="84.3">~{ROMce}</text>
<text x="101.8" y="86.9">~{ROM}</text>
<text x="285.3" y="85.8">B</text>
<text x="250.4" y="97.1">Clk-P/S2</text>
<text x="250.4" y="105.9">Data-P/S2</text>
<text x="57.4" y="112.8">~{ROMce}</text>
<text x="250.5" y="110.4">D0</text>
<text x="250.5" y="112.9">D1</text>
<text x="255.9" y="110.4">Clk-P/S2</text>
<text x="255.9" y="112.9">Data-P/S2</text>
<text x="58.3" y="119.8">E/clk</text>
<text x="58.3" y="117.9">R/~{W}</text>
<text x="57.4" y="122.9">~{ROM}</text>
<text x="249.3" y="124.4">I2C</text>
<text x="253.5" y="124.4">Data</text>
<text x="263.4" y="124.4">I2C</text>
<text x="267.6" y="124.4">Data</text>
<text x="274.7" y="124.4">D2</text>
<text x="160" y="129.4">Tx</text>
<text x="248.4" y="130">~{IRQ}</text>
<text x="249.3" y="126.9">I2C</text>
<text x="253.5" y="126.9">Clk</text>
<text x="265.7" y="126.9">I2C</text>
<text x="269.9" y="126.9">Clk</text>
<text x="274.7" y="126.9">D3</text>
<text x="10.3" y="135.8">C</text>
<text x="285.3" y="135.8">C</text>
<text x="160.7" y="139.6">Rx</text>
<text x="267.9" y="141.9">I2C</text>
<text x="272.1" y="141.9">Data</text>
<text x="170.9" y="149.7">LOGIC</text>
<text x="184.6" y="149.7">RS232</text>
<text x="267.9" y="144.4">I2C</text>
<text x="272.1" y="144.4">Clk</text>
<text x="10.3" y="185.8">D</text>
<text x="285.3" y="185.8">D</text>
<text x="35" y="199.8">1</text>
<text x="85" y="199.8">2</text>
<text x="135" y="199.8">3</text>
<text x="185" y="199.8">4</text>
<text x="235" y="199.8">5</text>
<text x="285" y="199.8">6</text>
</g>
<g font-size="1.8" fill="#006464">
<text x="43.5" y="17.3">+5V</text>
<text x="26.1" y="22.2">22pF</text>
<text x="46.5" y="22.4">HD6303</text>
<text x="18.9" y="29">GND</text>
<text x="26.1" y="29.8">22pF</text>
<text x="31" y="29">4MHz</text>
<text x="37.1" y="25.2">XTAL</text>
<text x="46.3" y="27.4" transform="rotate(-90 46.3 27.4)">VCC</text>
<text x="51.4" y="27.7">AS</text>
<text x="52.6" y="25.2">E</text>
<text x="164.6" y="25.2">+5V</text>
<text x="230.9" y="28.8">D0/RX</text>
<text x="256.7" y="28.8">D2_INT0</text>
<text x="24.1" y="34.1">+5V</text>
<text x="37.1" y="32.8">EXTAL</text>
<text x="49.7" y="30.9">R/~{W}</text>
<text x="80.8" y="31.3">+5V</text>
<text x="115.6" y="33.8">+5V</text>
<text x="149.7" y="33.8">GND</text>
<text x="167.4" y="31.7" transform="rotate(-90 167.4 31.7)">5k</text>
<text x="230.9" y="31.3">D1/TX</text>
<text x="256.7" y="31.3">D3_INT1</text>
<text x="261.8" y="33.8">D4</text>
<text x="22.4" y="37.9">1k</text>
<text x="27.5" y="37.9">1k</text>
<text x="37.1" y="38.5">~{NMI}</text>
<text x="37.1" y="41.1">~{IRQ}</text>
<text x="84.8" y="39.4">74LS373</text>
<text x="119.6" y="38.7">27C64</text>
<text x="159.5" y="36.1">10uF</text>
<text x="230.9" y="36.4">SCL</text>
<text x="230.9" y="38.9">SDA</text>
<text x="261.8" y="36.4">D5</text>
<text x="261.8" y="38.9">D6</text>
<text x="261.8" y="41.5">D7</text>
<text x="22.2" y="45.5">+5V</text>
<text x="30.3" y="45.5">1k</text>
<text x="37.1" y="43.6">~{RES}</text>
<text x="37.1" y="46.1">~{STBY}</text>
<text x="50.2" y="45.5">AD1</text>
<text x="50.2" y="43">AD0</text>
<text x="75.7" y="43">D0</text>
<text x="75.7" y="45.5">D1</text>
<text x="83.6" y="43.9" transform="rotate(-90 83.6 43.9)">VCC</text>
<text x="87.2" y="43">O0</text>
<text x="87.2" y="45.5">O1</text>
<text x="110.5" y="43">A0</text>
<text x="110.5" y="45.5">A1</text>
<text x="118.4" y="43.9" transform="rotate(-90 118.4 43.9)">VCC</text>
<text x="122.1" y="43">D0</text>
<text x="122.1" y="45.5">D1</text>
<text x="230.9" y="46.5">A5</text>
<text x="261.8" y="44">D8</text>
<text x="261.8" y="46.5">D9</text>
<text x="37.1" y="50.6">P20</text>
<text x="37.1" y="53.1">P21</text>
<text x="50.2" y="53.1">AD4</text>
<text x="50.2" y="50.6">AD3</text>
<text x="50.2" y="48.1">AD2</text>
<text x="75.7" y="53.1">D4</text>
<text x="75.7" y="48.1">D2</text>
<text x="75.7" y="50.6">D3</text>
<text x="87.2" y="53.1">O4</text>
<text x="87.2" y="48.1">O2</text>
<text x="87.2" y="50.6">O3</text>
<text x="110.5" y="53.1">A4</text>
<text x="110.5" y="50.6">A3</text>
<text x="110.5" y="48.1">A2</text>
<text x="122.1" y="48.1">D2</text>
<text x="122.1" y="50.6">D3</text>
<text x="122.1" y="53.1">D4</text>
<text x="230.9" y="51.6">A3</text>
<text x="230.9" y="49.1">A4</text>
<text x="257.2" y="49.1">D10_CS</text>
<text x="260.6" y="51.6">D11</text>
<text x="37.1" y="55.7">P22</text>
<text x="37.1" y="58.2">P23</text>
<text x="50.2" y="58.2">AD6</text>
<text x="50.2" y="55.7">AD5</text>
<text x="75.7" y="55.7">D5</text>
<text x="75.7" y="58.2">D6</text>
<text x="87.2" y="55.7">O5</text>
<text x="87.2" y="58.2">O6</text>
<text x="110.5" y="58.2">A6</text>
<text x="110.5" y="55.7">A5</text>
<text x="122.1" y="55.7">D5</text>
<text x="122.1" y="58.2">D6</text>
<text x="230.9" y="59.2">A0</text>
<text x="230.9" y="56.7">A1</text>
<text x="230.9" y="54.2">A2</text>
<text x="260.6" y="54.2">D12</text>
<text x="260.6" y="56.7">D13</text>
<text x="37.1" y="60.8">P24</text>
<text x="37.1" y="65.8">P10</text>
<text x="50.2" y="60.8">AD7</text>
<text x="51.4" y="65.8">A8</text>
<text x="75.7" y="65.8">LE</text>
<text x="75.7" y="60.8">D7</text>
<text x="87.2" y="60.8">O7</text>
<text x="110.5" y="65.8">A9</text>
<text x="110.5" y="63.3">A8</text>
<text x="110.5" y="60.8">A7</text>
<text x="122.1" y="60.8">D7</text>
<text x="152.9" y="60.8">+5V</text>
<text x="215.5" y="61.8">GND</text>
<text x="230.9" y="61.8">AREF</text>
<text x="255.6" y="61.8">SPI_MISO</text>
<text x="255.6" y="64.3">SPI_MOSI</text>
<text x="37.1" y="68.4">P11</text>
<text x="37.1" y="70.9">P12</text>
<text x="50.2" y="70.9">A10</text>
<text x="51.4" y="68.4">A9</text>
<text x="75.7" y="68.4">OE</text>
<text x="83.6" y="69.6" transform="rotate(-90 83.6 69.6)">GND</text>
<text x="110.5" y="68.4">A10</text>
<text x="110.5" y="70.9">A11</text>
<text x="158.1" y="70.6">LED</text>
<text x="167" y="70.6">LED</text>
<text x="215.2" y="71.9">+5V</text>
<text x="230.9" y="71.9">5V</text>
<text x="230.9" y="69.4">VIN</text>
<text x="254.5" y="69.4">SPI_RESET</text>
<text x="256.5" y="66.9">SPI_SCK</text>
<text x="257.9" y="71.9">SPI_5V</text>
<text x="37.1" y="73.5">P13</text>
<text x="37.1" y="76">P14</text>
<text x="50.2" y="76">A12</text>
<text x="50.2" y="73.5">A11</text>
<text x="93.2" y="76">+5V</text>
<text x="110.5" y="73.5">A12</text>
<text x="155.8" y="76.3" transform="rotate(-90 155.8 76.3)">5k</text>
<text x="164.7" y="76.3" transform="rotate(-90 164.7 76.3)">5k</text>
<text x="230.9" y="74.5">3.3V</text>
<text x="230.9" y="77">GND</text>
<text x="256.4" y="74.5">SPI_GND</text>
<text x="37.1" y="78.5">P15</text>
<text x="37.1" y="81.1">P16</text>
<text x="37.1" y="83.6">P17</text>
<text x="50.2" y="83.6">A15</text>
<text x="50.2" y="81.1">A14</text>
<text x="50.2" y="78.5">A13</text>
<text x="80.8" y="79.8">GND</text>
<text x="85.1" y="79.1">.1uF</text>
<text x="100.4" y="78.5">+5V</text>
<text x="100.6" y="81.1">GND</text>
<text x="110.5" y="81.1">VPP</text>
<text x="110.5" y="79.2">~{PGM}</text>
<text x="153" y="83.6">GND</text>
<text x="161.9" y="83.6">GND</text>
<text x="215.5" y="79.6">GND</text>
<text x="230.9" y="79.6">GND</text>
<text x="230.9" y="82.1">GND</text>
<text x="258.5" y="79.6">RESET</text>
<text x="258.8" y="82.1">IOREF</text>
<text x="275.9" y="82.1">GND</text>
<text x="29.3" y="88.7">+5V</text>
<text x="46.3" y="84.8" transform="rotate(-90 46.3 84.8)">VSS</text>
<text x="110.5" y="84.2">~{CE}</text>
<text x="110.5" y="86.8">~{OE}</text>
<text x="118.4" y="87.4" transform="rotate(-90 118.4 87.4)">GND</text>
<text x="37.2" y="91.8">.1uF</text>
<text x="41.7" y="95.3">+5V</text>
<text x="43.5" y="92.5">GND</text>
<text x="102.9" y="91.2">+5V</text>
<text x="110.9" y="94.3">.1uF</text>
<text x="115.6" y="95.1">GND</text>
<text x="46.2" y="101.4">GAL16V8</text>
<text x="180.6" y="99.5">+5V</text>
<text x="227.5" y="101.4">+5V</text>
<text x="36.3" y="104.5">I1/CLK</text>
<text x="36.3" y="107">I2</text>
<text x="45" y="107.1" transform="rotate(-90 45 107.1)">VCC</text>
<text x="48.8" y="107">IO2</text>
<text x="48.8" y="104.5">IO1</text>
<text x="169.7" y="107.8">C1+</text>
<text x="182.6" y="103.9">MAX232</text>
<text x="186.3" y="107.8">C2+</text>
<text x="243.1" y="104.1" transform="rotate(-90 243.1 104.1)">shld</text>
<text x="36.3" y="109.5">I3</text>
<text x="36.3" y="112.1">I4</text>
<text x="48.8" y="112.1">IO4</text>
<text x="48.9" y="109.5">I03</text>
<text x="180.9" y="109.2" transform="rotate(-90 180.9 109.2)">VCC</text>
<text x="186.3" y="112.8">C2-</text>
<text x="198.5" y="110.3">1uF</text>
<text x="223.8" y="109">P/S</text>
<text x="228.7" y="109">2</text>
<text x="231" y="109">Breakout</text>
<text x="36.3" y="114.6">I5</text>
<text x="36.3" y="117.2">I6</text>
<text x="36.3" y="119.7">I7</text>
<text x="48.8" y="119.7">IO7</text>
<text x="48.8" y="117.2">IO6</text>
<text x="48.8" y="114.6">IO5</text>
<text x="161.7" y="115.4">1uF</text>
<text x="169.7" y="114.1">C1-</text>
<text x="186.5" y="117.9">VS+</text>
<text x="235.7" y="116">+5V</text>
<text x="236.8" y="117.7">ATTiny85</text>
<text x="36.3" y="122.2">I8</text>
<text x="36.3" y="124.8">I9</text>
<text x="48.8" y="122.2">IO8</text>
<text x="186.5" y="124.3">VS-</text>
<text x="208" y="124.9">R232</text>
<text x="214" y="124.9">Plug</text>
<text x="236" y="122.6" transform="rotate(-90 236 122.6)">VCC</text>
<text x="241" y="124.3">PB0</text>
<text x="36.3" y="127.9">I10/~{OE}</text>
<text x="45" y="129.3" transform="rotate(-90 45 129.3)">GND</text>
<text x="169.7" y="129.3">T1IN</text>
<text x="184.6" y="129.3">T1OUT</text>
<text x="241" y="131.9">PB3</text>
<text x="241" y="126.8">PB1</text>
<text x="241" y="129.3">PB2</text>
<text x="169.7" y="134.4">T2IN</text>
<text x="184.6" y="134.4">T2OUT</text>
<text x="236.2" y="137.6">~{RST}/PB5</text>
<text x="241" y="134.4">PB4</text>
<text x="258.4" y="136.5">Screen</text>
<text x="42.2" y="138.7">GND</text>
<text x="169.7" y="139.5">R1OUT</text>
<text x="186" y="139.5">R1IN</text>
<text x="236" y="139.4" transform="rotate(-90 236 139.4)">GND</text>
<text x="269.3" y="139.3">+5V</text>
<text x="112.2" y="149.7">USB_C_1</text>
<text x="169.7" y="144.6">R2OUT</text>
<text x="186" y="144.6">R2IN</text>
<text x="194.1" y="149">1uF</text>
<text x="233.2" y="147.1">GND</text>
<text x="269.2" y="146.9">GND</text>
<text x="120.5" y="153.5">VBUS</text>
<text x="131.6" y="150.9">1N4007</text>
<text x="142" y="153.5">+5V</text>
<text x="180.9" y="150.4" transform="rotate(-90 180.9 150.4)">GND</text>
<text x="200.4" y="150.9">1uF</text>
<text x="121.6" y="158.6">CC1</text>
<text x="121.6" y="161.1">CC2</text>
<text x="134.3" y="158.6">5k</text>
<text x="134.3" y="161.1">5k</text>
<text x="142.4" y="159.2">GND</text>
<text x="142.4" y="161.7">GND</text>
<text x="180.7" y="160.5">1uF</text>
<text x="185.7" y="156.7">+5V</text>
<text x="122.5" y="166.2">D-</text>
<text x="122.5" y="171.3">D+</text>
<text x="122.5" y="173.8">D+</text>
<text x="122.5" y="168.7">D-</text>
<text x="109.5" y="184.7" transform="rotate(-90 109.5 184.7)">SHIELD</text>
<text x="117.2" y="184.7" transform="rotate(-90 117.2 184.7)">GND</text>
<text x="120.3" y="181.4">SBU1</text>
<text x="120.3" y="184">SBU2</text>
<text x="114.3" y="196">GND</text>
</g>
<g font-size="1.8" fill="#a90000">
<text x="45.2" y="23.1" transform="rotate(-90 45.2 23.1)">21</text>
<text x="34.6" y="24.1">2</text>
<text x="54.4" y="29.2">38</text>
<text x="54.4" y="26.7">39</text>
<text x="54.4" y="24.1">40</text>
<text x="224.8" y="27.7">D0</text>
<text x="267.9" y="27.7">D2</text>
<text x="34.6" y="31.8">3</text>
<text x="224.2" y="35.3">SCL</text>
<text x="224.8" y="30.2">D1</text>
<text x="267.9" y="30.2">D3</text>
<text x="267.9" y="32.8">D4</text>
<text x="267.9" y="35.3">D5</text>
<text x="34.6" y="36.8">4</text>
<text x="34.6" y="39.4">5</text>
<text x="34.6" y="41.9">6</text>
<text x="54.4" y="41.9">37</text>
<text x="72" y="41.9">3</text>
<text x="82.5" y="38.4" transform="rotate(-90 82.5 38.4)">20</text>
<text x="92.3" y="41.9">2</text>
<text x="107.4" y="41.9">10</text>
<text x="117.3" y="39.6" transform="rotate(-90 117.3 39.6)">28</text>
<text x="125.2" y="41.9">11 AD0</text>
<text x="125.2" y="41.9">11</text>
<text x="224.2" y="37.8">SDA</text>
<text x="267.9" y="37.8">D6</text>
<text x="267.9" y="40.4">D7</text>
<text x="34.6" y="44.5">7</text>
<text x="54.4" y="47">35</text>
<text x="54.4" y="44.5">36</text>
<text x="72" y="44.5">4</text>
<text x="72" y="47">7</text>
<text x="92.3" y="44.5">5</text>
<text x="92.3" y="47">6</text>
<text x="108" y="47">8</text>
<text x="108" y="44.5">9</text>
<text x="125.2" y="44.5">12</text>
<text x="125.2" y="47">13</text>
<text x="224.8" y="45.5">A5</text>
<text x="267.9" y="42.9">D8</text>
<text x="267.9" y="45.5">D9</text>
<text x="34.6" y="49.5">8</text>
<text x="34.6" y="52.1">9</text>
<text x="54.4" y="52.1">33</text>
<text x="54.4" y="49.5">34</text>
<text x="71.4" y="52.1">13</text>
<text x="72" y="49.5">8</text>
<text x="91.7" y="52.1">12</text>
<text x="92.3" y="49.5">9</text>
<text x="108" y="52.1">6</text>
<text x="108" y="49.5">7</text>
<text x="125.2" y="49.5">15</text>
<text x="125.2" y="52.1">16</text>
<text x="224.8" y="53.1">A2</text>
<text x="224.8" y="50.5">A3</text>
<text x="224.8" y="48">A4</text>
<text x="267.3" y="48">D10</text>
<text x="267.3" y="50.5">D11</text>
<text x="267.3" y="53.1">D12</text>
<text x="34" y="54.6">10</text>
<text x="34" y="57.2">11</text>
<text x="34" y="59.7">12</text>
<text x="54.4" y="57.2">31 AD6</text>
<text x="54.4" y="59.7">30</text>
<text x="54.4" y="57.2">31</text>
<text x="54.4" y="54.6">32</text>
<text x="71.4" y="54.6">14</text>
<text x="71.4" y="57.2">17</text>
<text x="71.4" y="59.7">18</text>
<text x="91.7" y="54.6">15</text>
<text x="91.7" y="57.2">16</text>
<text x="91.7" y="59.7">19</text>
<text x="108" y="59.7">3</text>
<text x="108" y="57.2">4</text>
<text x="108" y="54.6">5</text>
<text x="125.2" y="54.6">17</text>
<text x="125.2" y="57.2">18</text>
<text x="125.2" y="59.7">19</text>
<text x="224.8" y="58.2">A0</text>
<text x="224.8" y="55.6">A1</text>
<text x="267.3" y="55.6">D13</text>
<text x="34" y="64.8">13</text>
<text x="54.4" y="64.8">29</text>
<text x="71.4" y="64.8">11</text>
<text x="107.4" y="64.8">24</text>
<text x="107.4" y="62.2">25</text>
<text x="223.7" y="60.7">AREF</text>
<text x="266.9" y="60.7">MISO</text>
<text x="266.9" y="63.2">MOSI</text>
<text x="267.3" y="65.8">SCK</text>
<text x="34" y="67.3">14</text>
<text x="34" y="69.9">15</text>
<text x="54.4" y="69.9">27</text>
<text x="54.4" y="67.3">28</text>
<text x="72" y="67.3">1</text>
<text x="107.4" y="67.3">21</text>
<text x="107.4" y="69.9">23</text>
<text x="224.2" y="70.9">5V1</text>
<text x="224.5" y="68.3">VIN</text>
<text x="266.8" y="68.3">RST2</text>
<text x="267.4" y="70.9">5V2</text>
<text x="34" y="72.4">16</text>
<text x="34" y="74.9">17</text>
<text x="34" y="77.5">18</text>
<text x="54.4" y="77.5">24</text>
<text x="54.4" y="74.9">25</text>
<text x="54.4" y="72.4">26</text>
<text x="82.5" y="73.9" transform="rotate(-90 82.5 73.9)">10</text>
<text x="107.4" y="77.5">27</text>
<text x="108" y="72.4">2</text>
<text x="223.5" y="75.9">GND1</text>
<text x="224.2" y="73.4">3V3</text>
<text x="266.6" y="73.4">GND4</text>
<text x="34" y="80">19</text>
<text x="34" y="82.6">20</text>
<text x="54.4" y="82.6">22</text>
<text x="54.4" y="80">23</text>
<text x="107.4" y="82.6">20</text>
<text x="108" y="80">1</text>
<text x="223.5" y="78.5">GND2</text>
<text x="223.5" y="81">GND3</text>
<text x="266.8" y="78.5">RST1</text>
<text x="267" y="81">IORF</text>
<text x="45.2" y="87.3" transform="rotate(-90 45.2 87.3)">1</text>
<text x="107.4" y="85.1">22</text>
<text x="117.3" y="90.4" transform="rotate(-90 117.3 90.4)">14</text>
<text x="43.9" y="101.7" transform="rotate(-90 43.9 101.7)">20</text>
<text x="235.3" y="100.3">4</text>
<text x="235.3" y="97.8">6</text>
<text x="248" y="100.3">3</text>
<text x="248" y="97.8">5</text>
<text x="32.7" y="103.4">1</text>
<text x="32.7" y="105.9">2</text>
<text x="53.7" y="105.9">18</text>
<text x="53.7" y="103.4">19</text>
<text x="165.4" y="106.7">1</text>
<text x="179.8" y="103.1" transform="rotate(-90 179.8 103.1)">16</text>
<text x="193.4" y="106.7">4</text>
<text x="235.3" y="102.9">2</text>
<text x="242.1" y="107.3" transform="rotate(-90 242.1 107.3)">7</text>
<text x="248" y="102.9">1</text>
<text x="32.7" y="108.5">3</text>
<text x="32.7" y="111">4</text>
<text x="32.7" y="113.5">5</text>
<text x="53.7" y="113.5">15</text>
<text x="53.7" y="111">16</text>
<text x="53.7" y="108.5">17</text>
<text x="165.4" y="113">3</text>
<text x="193.4" y="111.8">5</text>
<text x="32.7" y="116.1">6</text>
<text x="32.7" y="118.6">7</text>
<text x="53.7" y="118.6">13</text>
<text x="53.7" y="116.1">14</text>
<text x="193.4" y="116.8">2</text>
<text x="234.9" y="117.8" transform="rotate(-90 234.9 117.8)">8</text>
<text x="32.7" y="121.2">8</text>
<text x="32.7" y="123.7">9</text>
<text x="53.7" y="121.2">12</text>
<text x="193.4" y="123.2">6</text>
<text x="246" y="123.2">5</text>
<text x="246" y="125.7">6</text>
<text x="32.1" y="126.2">11</text>
<text x="164.8" y="128.3">11</text>
<text x="192.8" y="128.3">14</text>
<text x="206.7" y="128.3">1</text>
<text x="206.7" y="130.8">6</text>
<text x="246" y="130.8">2</text>
<text x="246" y="128.3">7</text>
<text x="43.9" y="133.5" transform="rotate(-90 43.9 133.5)">10</text>
<text x="164.8" y="133.4">10</text>
<text x="193.4" y="133.4">7</text>
<text x="206.7" y="133.4">2</text>
<text x="206.7" y="135.9">7</text>
<text x="246" y="135.9">1</text>
<text x="246" y="133.4">3</text>
<text x="164.8" y="138.4">12</text>
<text x="165.4" y="143.5">9</text>
<text x="192.8" y="138.4">13</text>
<text x="193.4" y="143.5">8</text>
<text x="206.7" y="138.4">3</text>
<text x="206.7" y="143.5">4</text>
<text x="206.7" y="141">8</text>
<text x="234.9" y="141.9" transform="rotate(-90 234.9 141.9)">4</text>
<text x="263.9" y="138.2">1</text>
<text x="263.9" y="140.7">2</text>
<text x="263.9" y="143.3">3</text>
<text x="206.7" y="148.6">5</text>
<text x="206.7" y="146.1">9</text>
<text x="263.9" y="145.8">4</text>
<text x="127.8" y="152.4">A4</text>
<text x="179.8" y="155.2" transform="rotate(-90 179.8 155.2)">15</text>
<text x="127.7" y="160">B5</text>
<text x="127.8" y="157.5">A5</text>
<text x="127.7" y="167.6">B7</text>
<text x="127.8" y="165.1">A7</text>
<text x="127.7" y="172.7">B6</text>
<text x="127.8" y="170.2">A6</text>
<text x="127.7" y="182.9">B8</text>
<text x="127.8" y="180.3">A8</text>
<text x="108.5" y="189.5" transform="rotate(-90 108.5 189.5)">S1</text>
<text x="116.1" y="189.4" transform="rotate(-90 116.1 189.4)">A1</text>
</g>
<g font-size="1.8" fill="#00f">
<text x="152.4" y="27.6">Reset</text>
<text x="158.7" y="27.6">Button</text>
</g>
<g font-size="1.8" fill="#0f0f0f">
<text x="65.9" y="41.8">AD0</text>
<text x="65.9" y="46.9">AD2</text>
<text x="65.9" y="44.4">AD1</text>
<text x="65.9" y="49.4">AD3</text>
<text x="65.9" y="52">AD4</text>
<text x="65.9" y="57.1">AD6</text>
<text x="65.9" y="54.5">AD5</text>
<text x="65.9" y="59.6">AD7</text>
<text x="104.5" y="64.7">A9</text>
<text x="104.5" y="62.1">A8</text>
<text x="103.3" y="67.2">A10</text>
<text x="103.3" y="69.8">A11</text>
<text x="103.3" y="72.3">A12</text>
<text x="57.4" y="105.8">A14</text>
<text x="57.4" y="103.3">A13</text>
<text x="57.4" y="108.4">A15</text>
<text x="66" y="119.3">R/W</text>
<text x="71.2" y="119.3">NOR E =</text>
<text x="81.1" y="119.3">!ROM</text>
</g>
<g font-size="1.8" fill="#0000c2">
<text x="19.6" y="65.8">PS2</text>
<text x="24.3" y="65.8">Clk</text>
<text x="18.3" y="68.3">PS2</text>
<text x="19" y="70.6">I2C</text>
<text x="23.1" y="68.3">Data</text>
<text x="23.2" y="70.6">Data</text>
<text x="20.3" y="73.4">I2C</text>
<text x="24.5" y="73.4">Clk</text>
<text x="231.4" y="150.8">MCU optional:</text>
<text x="231.4" y="152.9">Used</text>
<text x="231.4" y="154.9">PWM and</text>
<text x="237.1" y="152.9">for</text>
<text x="240.8" y="152.9">ADC, Watchdog,</text>
<text x="241.2" y="154.9">possibly</text>
<text x="250" y="154.9">software</text>
<text x="256.9" y="152.9">extra</text>
<text x="259.1" y="154.9">UART</text>
<text x="262.8" y="152.9">timer,</text>
</g>
</svg>
